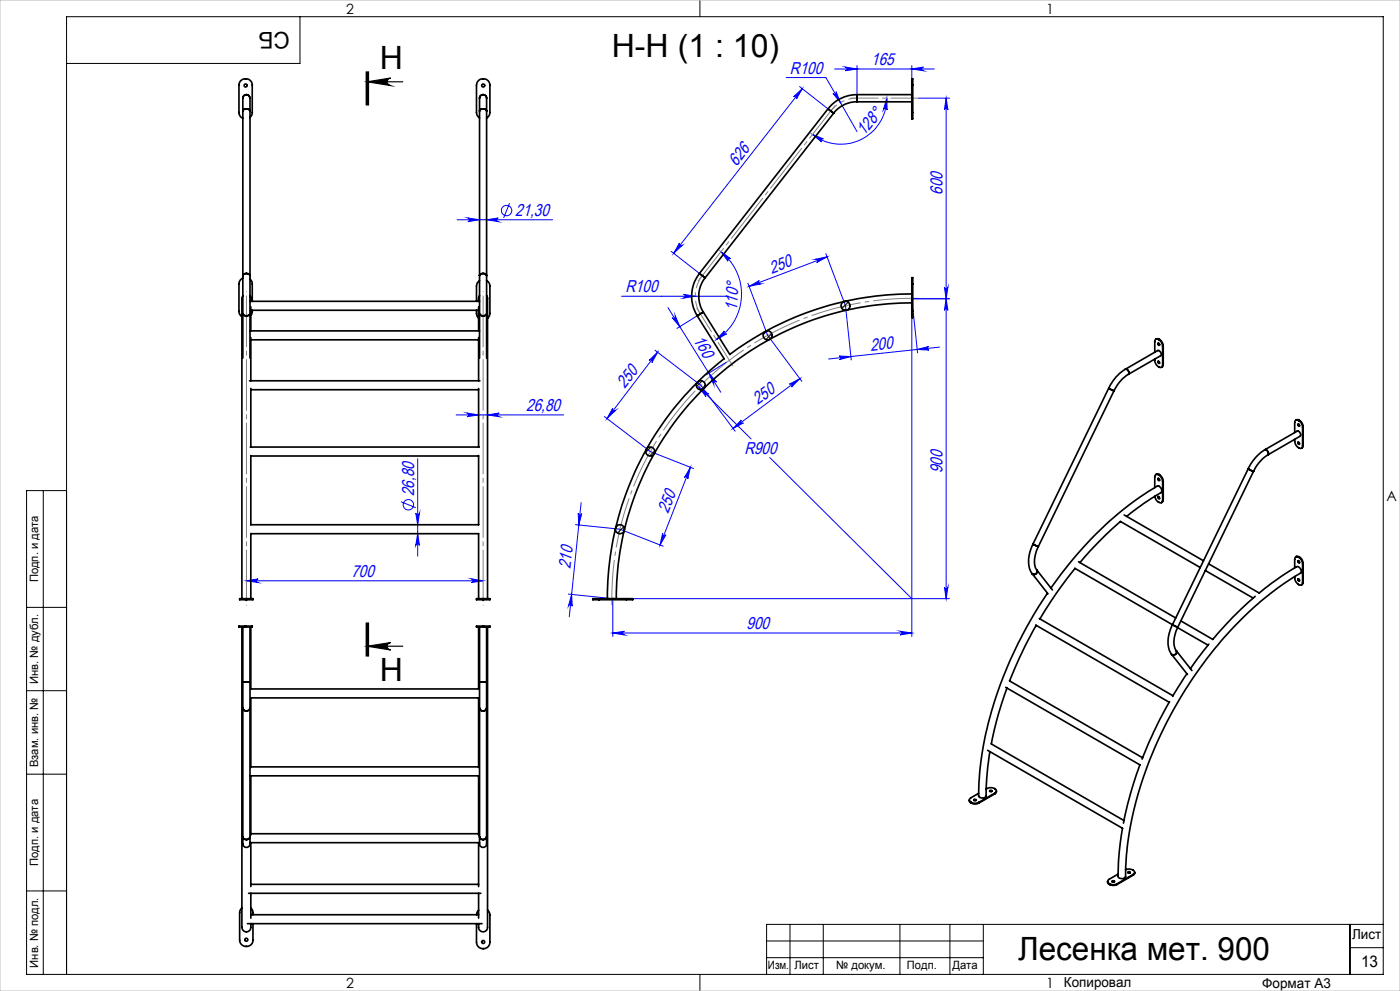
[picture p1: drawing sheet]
<svg xmlns="http://www.w3.org/2000/svg" width="420mm" height="297mm" viewBox="0 0 420 297" stroke-linecap="round" stroke-linejoin="round" font-family="sans-serif">
<g fill="none" stroke="#00f" stroke-width=".3">
<path d="M257.1 19.6v8.8M273.5 19.6v8.8M235.8 23.2h12l9.3 16.2M238.1 29l2.6-2.4-1.8 3.1a.54 .54 0 0 0-.1-.8 .54 .54 0 0 0-.7 .1zM239.9 26l8.5 6.6M240.7 26.6l-38.6 49.3M249.9 28a.53 .53 0 0 0 .7 .2 .53 .53 0 0 0 .2-.7l1.3 3.3zM250.4 20.7h29.9M253.6 20.1l3.5 .6-3.5 .5a.55 .55 0 0 0 .5-.5 .55 .55 0 0 0-.5-.6zM266 29.4l.1 3.6a.55 .55 0 0 0-.4-.6 .55 .55 0 0 0-.7 .4zM266 29.4a13.8 13.8 0 0 1-7.7 12.4 13.8 13.8 0 0 1-14.6-1.5M273.5 20.7l3.5-.6a.55 .55 0 0 0-.5 .6 .55 .55 0 0 0 .5 .5z"/>
<path d="M275.6 29.4h9.2M283.8 29.4l.6 3.5a.53 .53 0 0 0-.6-.5 .53 .53 0 0 0-.5 .5zM283.8 29.4v150M243.7 40.3l3.3 1.3a.53 .53 0 0 0-.7 .2 .53 .53 0 0 0 .2 .7zM137.1 65.9h28.7M140.4 65.3l3.5 .6-3.5 .5a.55 .55 0 0 0 .5-.5 .55 .55 0 0 0-.5-.6zM146 65.9l3.5-.6a.55 .55 0 0 0-.5 .6 .55 .55 0 0 0 .5 .5zM152.9 60.9l-1.8 4.4M201.3 75.3l8.5 6.6M203.8 72.8a.54 .54 0 0 0 .2 .8 .54 .54 0 0 0 .7-.1l-2.6 2.4zM216.3 75.5l2.8 2a.54 .54 0 0 0-.7 .1 .54 .54 0 0 0 0 .7zM216.3 75.5a16.1 16.1 0 0 1-1.4 26.3"/>
<path d="M244.7 77.7l3.4-.7-3.1 1.7a.52 .52 0 0 0 .3-.7 .52 .52 0 0 0-.6-.3zM247.8 76l5.8 15.6 1.8 16.3M248.1 77l-23.4 8.8M186.5 88.8h32M200.4 92.2l15.8 25.3M201.6 95.2a.54 .54 0 0 0 .8 .2 .54 .54 0 0 0 .2-.8l1.3 3.3zM205.1 88.2l3.5 .6-3.5 .5a.55 .55 0 0 0 .5-.5 .55 .55 0 0 0-.5-.6zM209.2 94.6l-6.1 3.8M217.3 99.2a.54 .54 0 0 0 0 .7 .54 .54 0 0 0 .7 .1l-3.1 1.8zM224.4 84.9l5.9 15.6 10.3 13.8M224.7 85.8l3.1-1.7a.53 .53 0 0 0-.3 .7 .53 .53 0 0 0 .7 .3zM273.5 95.2v95.5"/>
<path d="M283.3 86a.53 .53 0 0 0 .5 .5 .53 .53 0 0 0 .6-.5l-.6 3.5zM283.8 89.5l.6 3.5a.53 .53 0 0 0-.6-.5 .53 .53 0 0 0-.5 .5zM284.8 89.5h-11.3l1.8 16.3M194.7 108l2.6-2.5-1.7 3.2a.54 .54 0 0 0-.1-.7 .54 .54 0 0 0-.8 0zM196.5 104.9l13.8 10.6 10.2 13.7M197.3 105.5l-15.2 19.9M209.7 116l2.8 2.1a.54 .54 0 0 0-.7 0 .54 .54 0 0 0 0 .7zM209.7 116l15.6 15.5M212.7 111.8l2.3 2.7a.54 .54 0 0 0-.7-.1 .54 .54 0 0 0-.2 .7zM217.9 108.6l-6.1 3.8M236.8 115.1l3.2-1.6-2.5 2.5a.53 .53 0 0 0 0-.7 .53 .53 0 0 0-.7-.2zM240 113.5l-20.1 14.9"/>
<path d="M251.7 106.7l3.6 .2-3.5 .9a.53 .53 0 0 0 .5-.6 .53 .53 0 0 0-.6-.5zM275.2 104.7l3.4-.8a.53 .53 0 0 0-.5 .5 .53 .53 0 0 0 .6 .5zM281.8 104l-33.2 3.6M125.3 137.5v29.2M136.8 124.4h32.3M140.1 123.8l3.5 .6-3.5 .5a.55 .55 0 0 0 .5-.6 .55 .55 0 0 0-.5-.5zM146.3 124.4l3.5-.6a.55 .55 0 0 0-.5 .5 .55 .55 0 0 0 .5 .6zM181.3 124.8l13.8 10.5 12.9 5.1M183.8 122.3a.54 .54 0 0 0 .1 .8 .54 .54 0 0 0 .8-.1l-2.6 2.4zM222.4 125.9a.53 .53 0 0 0-.1 .7 .53 .53 0 0 0 .7 .1l-3.1 1.7zM230.9 137.1l42.6 42.3M120.3 150.4l4.4 1.7"/>
<path d="M124.7 153.8a.55 .55 0 0 0 .6 .5 .55 .55 0 0 0 .5-.5l-.5 3.5zM125.3 159.9l.5 3.5a.55 .55 0 0 0-.5-.5 .55 .55 0 0 0-.6 .5zM172.6 157.2l13.4 1.4 12.9 5.1M173.5 153.8a.53 .53 0 0 0 .4 .6 .53 .53 0 0 0 .6-.5l-.9 3.4zM174.3 150.6l-3.5 34.3M198.8 159.9a.53 .53 0 0 0 .3 .6 .53 .53 0 0 0 .7-.2l-1.8 3zM207.1 140l-.8 3.5a.53 .53 0 0 0-.3-.7 .53 .53 0 0 0-.6 .3zM207.1 140l-9.1 23.3M73.9 174.1h71M73.9 174.1l3.5-.6a.55 .55 0 0 0-.5 .5 .55 .55 0 0 0 .5 .6zM141.4 173.5l3.5 .6-3.5 .5a.55 .55 0 0 0 .5-.6 .55 .55 0 0 0-.5-.5zM170.5 178l13.3 1.4"/>
<path d="M171.5 178.1l.2 3.6a.55 .55 0 0 0-.5-.6 .55 .55 0 0 0-.6 .5zM183.8 179.5v11.2M189.8 179.4h95M283.3 175.9a.53 .53 0 0 0 .5 .5 .53 .53 0 0 0 .6-.5l-.6 3.5zM183.8 189.7h89.7M183.8 189.7l3.5-.5a.55 .55 0 0 0-.5 .5 .55 .55 0 0 0 .5 .6zM270.1 189.2l3.4 .5-3.4 .6a.55 .55 0 0 0 .5-.6 .55 .55 0 0 0-.5-.5z"/>
<circle cx="152" cy="63.1" r="1.55"/>
<circle cx="122.5" cy="151.3" r="1.55"/>
</g>
<path d="M109.9 21.5v10M110.2 24.5h10.6M110.2 24.5l7-1.1a1.13 1.13 0 0 0-1.1 1.1 1.13 1.13 0 0 0 1.1 1.1zM110.2 21.5v10M110.6 21.5v10M109.9 186.7v10M110.2 193.7h10.6M110.2 193.7l7-1.1a1.11 1.11 0 0 0-1.1 1.1 1.11 1.11 0 0 0 1.1 1.1zM110.2 186.7v10M110.6 186.7v10z" fill="none" stroke="#000" stroke-width=".35"/>
<path d="M275.6 89.4a90 90 0 0 0-92 92" fill="none" stroke="#808080" stroke-width=".3" stroke-dasharray="15.2 1.3 1.3 1.3" stroke-dashoffset="1.6" stroke-linecap="butt"/>
<path d="M257.1 29.4a10 10 0 0 0-7.8 3.9" fill="none" stroke="#808080" stroke-width=".3" stroke-dasharray="15.2 1.3 1.3 1.3" stroke-dashoffset="12.6" stroke-linecap="butt"/>
<path d="M210.7 82.6a10 10 0 0 0-.6 11.5" fill="none" stroke="#808080" stroke-width=".3" stroke-dasharray="15.2 1.3 1.3 1.3" stroke-dashoffset="11" stroke-linecap="butt"/>
<g fill="none" stroke="#c0c0c0" stroke-width=".3">
<path d="M0 0h420v297h-420zM253.2 91.6h1M253.3 91.3l.7 .7M253.6 91.2v.9M254 91.3l-.7 .7M273.1 89.5h.9M273.2 89.2l.7 .7M273.5 89v1M273.9 89.2l-.7 .7M209.7 115.5h1M209.9 115.1l.7 .7M210.3 115v1"/>
<path d="M210.6 115.1l-.7 .7M229.8 100.5h1M229.9 100.2l.7 .7M230.3 100v1M230.6 100.2l-.7 .7M194.6 135.3h1M194.7 135l.7 .7M195.1 134.8v1M195.4 135l-.7 .7M185.5 158.6h1M185.6 158.3l.7 .7M186 158.1v1"/>
<path d="M186.3 158.3l-.7 .7M183.3 179.4h1M183.5 179.1l.7 .7M183.8 178.9v1M184.2 179.1l-.7 .7"/>
</g>
<path d="M250.5 31.7l-41 52.5" fill="none" stroke="#808080" stroke-width=".3" stroke-dasharray="15.2 1.3 1.3 1.3" stroke-dashoffset="2.9"/>
<path d="M275.6 29.4h-20.5M209 92.4l10.9 17.3" fill="none" stroke="#808080" stroke-width=".3" stroke-dasharray="15.2 1.3 1.3 1.3" stroke-dashoffset="6.9"/>
<path d="M73.9 181.4v-94M144.9 181.4v-94" fill="none" stroke="#808080" stroke-width=".3" stroke-dasharray="15.2 1.3 1.3 1.3" stroke-dashoffset="-1.3"/>
<g fill="none" stroke="#000" stroke-width=".3">
<path d="M90 5v14h-70M210 0v5M13 147v145M20 147h-12v145h407v-287h-395v287M8 182h12M8 207h12M8 232h12M8 267h12M237 277v15M247 277v15M270 277v15M285 277v15"/>
<path d="M295 277v15M405 277v15M415 277h-185v15M210 292v5M230 282h65M230 287h65M405 284h10"/>
</g>
<path d="M110.2 24.5l7-1.1a1.13 1.13 0 0 0-1.1 1.1 1.13 1.13 0 0 0 1.1 1.1zM110.2 193.7l7-1.1a1.11 1.11 0 0 0-1.1 1.1 1.11 1.11 0 0 0 1.1 1.1z" fill="#000"/>
<g fill="#00f">
<path d="M183.8 189.7l3.5-.5a.55 .55 0 0 0-.5 .5 .55 .55 0 0 0 .5 .6zM270.1 189.2l3.4 .5-3.4 .6a.55 .55 0 0 0 .5-.6 .55 .55 0 0 0-.5-.5z"/>
<path d="M251.7 106.7l3.6 .2-3.5 .9a.53 .53 0 0 0 .5-.6 .53 .53 0 0 0-.6-.5zM275.2 104.7l3.4-.8a.53 .53 0 0 0-.5 .5 .53 .53 0 0 0 .6 .5z"/>
<path d="M224.7 85.8l3.1-1.7a.53 .53 0 0 0-.3 .7 .53 .53 0 0 0 .7 .3zM244.7 77.7l3.4-.7-3.1 1.7a.52 .52 0 0 0 .3-.7 .52 .52 0 0 0-.6-.3z"/>
<path d="M222.4 125.9a.53 .53 0 0 0-.1 .7 .53 .53 0 0 0 .7 .1l-3.1 1.7zM236.8 115.1l3.2-1.6-2.5 2.5a.53 .53 0 0 0 0-.7 .53 .53 0 0 0-.7-.2z"/>
<path d="M183.8 122.3a.54 .54 0 0 0 .1 .8 .54 .54 0 0 0 .8-.1l-2.6 2.4zM194.7 108l2.6-2.5-1.7 3.2a.54 .54 0 0 0-.1-.7 .54 .54 0 0 0-.8 0z"/>
<path d="M198.8 159.9a.53 .53 0 0 0 .3 .6 .53 .53 0 0 0 .7-.2l-1.8 3zM207.1 140l-.8 3.5a.53 .53 0 0 0-.3-.7 .53 .53 0 0 0-.6 .3z"/>
<path d="M171.5 178.1l.2 3.6a.55 .55 0 0 0-.5-.6 .55 .55 0 0 0-.6 .5zM173.5 153.8a.53 .53 0 0 0 .4 .6 .53 .53 0 0 0 .6-.5l-.9 3.4z"/>
<path d="M283.3 86a.53 .53 0 0 0 .5 .5 .53 .53 0 0 0 .6-.5l-.6 3.5zM283.8 29.4l.6 3.5a.53 .53 0 0 0-.6-.5 .53 .53 0 0 0-.5 .5z"/>
<path d="M283.8 89.5l.6 3.5a.53 .53 0 0 0-.6-.5 .53 .53 0 0 0-.5 .5zM283.3 175.9a.53 .53 0 0 0 .5 .5 .53 .53 0 0 0 .6-.5l-.6 3.5z"/>
<path d="M273.5 20.7l3.5-.6a.55 .55 0 0 0-.5 .6 .55 .55 0 0 0 .5 .5zM253.6 20.1l3.5 .6-3.5 .5a.55 .55 0 0 0 .5-.5 .55 .55 0 0 0-.5-.6z"/>
<path d="M209.7 116l2.1 2.8a.54 .54 0 0 1 0-.7 .54 .54 0 0 1 .7 0zM249.9 28l2.2 2.8-1.3-3.3a.53 .53 0 0 1-.2 .7 .53 .53 0 0 1-.7-.2zM205.1 88.2a.55 .55 0 0 1 .5 .6 .55 .55 0 0 1-.5 .5l3.5-.5z"/>
<path d="M140.4 65.3l3.5 .6-3.5 .5a.55 .55 0 0 0 .5-.5 .55 .55 0 0 0-.5-.6zM146 65.9l3.5-.6a.55 .55 0 0 0-.5 .6 .55 .55 0 0 0 .5 .5z"/>
<path d="M73.9 174.1l3.5-.6a.55 .55 0 0 0-.5 .5 .55 .55 0 0 0 .5 .6zM141.4 173.5l3.5 .6-3.5 .5a.55 .55 0 0 0 .5-.6 .55 .55 0 0 0-.5-.5z"/>
<path d="M146.3 124.4l3.5-.6a.55 .55 0 0 0-.5 .5 .55 .55 0 0 0 .5 .6zM140.1 123.8l3.5 .6-3.5 .5a.55 .55 0 0 0 .5-.6 .55 .55 0 0 0-.5-.5z"/>
<path d="M243.7 40.3l3.3 1.3a.53 .53 0 0 0-.7 .2 .53 .53 0 0 0 .2 .7zM266 29.4l.1 3.6a.55 .55 0 0 0-.4-.6 .55 .55 0 0 0-.7 .4z"/>
<path d="M238.1 29l2.6-2.4-1.8 3.1a.54 .54 0 0 0-.1-.8 .54 .54 0 0 0-.7 .1zM203.8 72.8a.54 .54 0 0 0 .2 .8 .54 .54 0 0 0 .7-.1l-2.6 2.4z"/>
<path d="M217.3 99.2a.54 .54 0 0 0 0 .7 .54 .54 0 0 0 .7 .1l-3.1 1.8zM216.3 75.5l2.8 2a.54 .54 0 0 0-.7 .1 .54 .54 0 0 0 0 .7z"/>
<path d="M125.3 159.9l.5 3.5a.55 .55 0 0 0-.5-.5 .55 .55 0 0 0-.6 .5zM124.7 153.8a.55 .55 0 0 0 .6 .5 .55 .55 0 0 0 .5-.5l-.5 3.5z"/>
<path d="M201.6 95.2a.54 .54 0 0 0 .8 .2 .54 .54 0 0 0 .2-.8l1.3 3.3zM212.7 111.8l2.3 2.7a.54 .54 0 0 0-.7-.1 .54 .54 0 0 0-.2 .7z"/>
</g>
<g fill="none" stroke="#000" stroke-width=".5">
<path d="M72.8 29.4v3.9M72.8 29.4a1.08 1.08 0 0 1 1.1-1 1.08 1.08 0 0 1 1.1 1M72.8 33.3a1.23 1.23 0 0 1 2.2 0M72.8 33.3v49.3M75 29.4v3.9M75 35.2l.7-1.2v-8.5a2 2 0 0 0-2-1.9 2 2 0 0 0-2 1.9v8.2a2.02 2.02 0 0 0 1.1 1.8M75 33.3v49.3M143.9 29.4v3.9M143.9 29.4a1.06 1.06 0 0 1 1-1 1.06 1.06 0 0 1 1.1 1M143.9 33.3a1.2 1.2 0 0 1 2.1 0M143.9 35.3a2 2 0 0 1-1-1.6v-8.2a2.02 2.02 0 0 1 2.1-1.9 2.02 2.02 0 0 1 2 1.9v8.2a1.97 1.97 0 0 1-1 1.7M143.9 33.3v49.3"/>
<path d="M146 29.4v3.9M146 33.3v49.3M248.4 32.6l1.7 1.3M248.4 32.6l-38.6 49.3M250.1 33.9l-38.6 49.4M257.1 30.5a8.7 8.7 0 0 0-7 3.4M257.1 28.4a11.1 11.1 0 0 0-8.7 4.2M257.1 28.4v2.1M257.1 30.5h16.4M257.1 28.4h16.4M273.5 33.7v1a.55 .55 0 0 0 .3 .9v-1.9M273.5 25.5v-1.9h.3v1.9"/>
<path d="M273.5 33.7h.3M273.5 25.5v8.2M273.5 25.5h.3M273.8 25.5v8.2M72.8 88.6l-.2 .8v90M72.8 82.6v11.5M72.8 82.6a1.2 1.2 0 0 1 1.1-.7 1.2 1.2 0 0 1 1.1 .7M72.8 94.1a1.31 1.31 0 0 0 2.2 0M72.8 83.4a1.84 1.84 0 0 0-1.1 1.7v8.2l.2 .8 .7 .8M72.8 94.1v13.2M75 88.6l.2 1.7M75 82.6v11.5"/>
<path d="M75 83.6l.7 1.2v5.5M75 99.2h68.9M75 90.3h68.9M75 94.1v13.2M75.2 92v7.2M75.2 93h68.4M75.7 93l-.2 1.1-.3 .4M142.9 93l.1 1.2 .6 1.2M143.6 92v7.2M143.9 88.6l-.3 .5v1.2M143.9 82.6v11.5M143.9 82.6a1.17 1.17 0 0 1 1-.7 1.17 1.17 0 0 1 1.1 .7"/>
<path d="M143.9 94.1a1.27 1.27 0 0 0 2.1 0M143.9 84.1a1.86 1.86 0 0 0-1 1.6v4.6M143.9 94.1v13.2M146 88.6l.3 .7v90.1M146 82.6v11.5M146 84.1a1.97 1.97 0 0 1 1 1.6v8.2l-.2 .8-.5 .7M146 94.1v13.2M209.2 94.6l8 12.9a91.3 91.3 0 0 0-35 71.9M209.8 81.9a11.2 11.2 0 0 0-.6 12.7M209.8 81.9l1.7 1.4M211 93.5l-1.8 1.1M211.5 83.3a8.9 8.9 0 0 0-.5 10.2"/>
<path d="M273.5 90.8a88.6 88.6 0 0 0-88.6 88.6M273.5 88.1a91.5 91.5 0 0 0-54.6 18.1l-7.9-12.7M273.5 93.3v1a.55 .55 0 0 0 .3 .9v-1.9M273.5 85.1v-1.9h.3v1.9M273.5 85.1v8.2M273.5 93.3h.3M273.5 85.1h.3M273.8 85.1v8.2M74.9 114.1h69.1M75.2 116.4v17.6M75.2 101.2v12.9M75.2 116.8h68.4"/>
<path d="M75.2 101.8h68.4M143.6 101.2v12.9M143.6 116.4v17.6M332.6 116.3l1.6 .8M332.6 116.3l-22.7 46.7M334.2 117.1l-22.7 46.7M337.6 110.7a12.8 12.8 0 0 0-5 5.6M337.6 110.7a1.02 1.02 0 0 1 .9 1.5M337.6 110.7l9.7-5.6a1.05 1.05 0 0 1 .9 1.5l-9.7 5.6M338.5 112.2a11.6 11.6 0 0 0-4.3 4.9M346.4 107.6a2 2 0 0 0 2.1 2.4l.3-.6M346.7 101.7l.5-.2 .5 .2"/>
<path d="M347.4 108.3h.2a.34 .34 0 0 1 .3 .4 .34 .34 0 0 1-.4 .2 .34 .34 0 0 1-.2-.5zM347.4 102.9a.31 .31 0 0 1 .5 .1 .31 .31 0 0 1-.4 .4zM347.5 102.8l.4 .6M347.5 108.3l.4 .5M347.5 108.3h.1M347.6 101.8a.69 .69 0 0 0-.8-.1 .69 .69 0 0 0-.4 .7v3.1M347.6 101.8h.1M347.7 101.8l.7 .7 .4 1.3M347.7 101.7l-.1 .1M347.7 101.7h.1M347.8 101.7l.9 1 .3 1M347.8 101.7l-.1 .1"/>
<path d="M348.8 103.8v5.6M349 109.3l-.2 .6-.4 .2M349 103.7l-.2 .1M349 109.3l-.2 .1M349 103.7v5.6M75.1 134h68.7M75.2 136.5v20.8h68.4M75.2 136.7h68.4M143.6 136.5v20.8M379.4 134.8a13.2 13.2 0 0 0-4.9 5.7M379.4 134.8a1.02 1.02 0 0 1 .9 1.5M379.4 134.8l9.7-5.6a1.05 1.05 0 0 1 .9 1.5l-9.7 5.6"/>
<path d="M380.3 136.3a11.9 11.9 0 0 0-4.2 4.9M388.4 131.7a2.28 2.28 0 0 0 1.9 2.7l.3-.2 .2-.6M389.4 132.5l.4 .2v.5l-.4-.3zM389.4 127.1l.4 .2v.4l-.4-.3zM389.5 126a.69 .69 0 0 0-.8-.1 .69 .69 0 0 0-.3 .7v3M389.5 127.1l.4 .5M389.5 132.5l.4 .6M389.5 126l.1 .1M389.6 126.1l.9 .9 .3 1M389.7 125.9l-.6-.1-.3 .1M389.7 125.9l-.2 .1M389.7 125.9l.1 .1"/>
<path d="M389.8 126l.9 .9 .2 1M389.8 126l-.2 .1M390.8 128v5.6M390.9 133.5l-.1 .5-.3 .3M390.9 127.9v5.6M390.9 127.9l-.1 .1M390.9 133.5l-.1 .1M75.2 159.9v19.5M75.2 159.9h68.4M143.6 159.9v19.5M337.3 154.3l23.7 13.8M338 154.8l5.2-4 4.9-3a1.19 1.19 0 0 0 .3-1.4 1.19 1.19 0 0 0-1.2-.7 104 104 0 0 0-31.9 30.5"/>
<path d="M346.4 148.7a1.71 1.71 0 0 0 2.2 1.8l.2-.6M347.4 143.4a.31 .31 0 0 1 .5 .2 .31 .31 0 0 1-.4 .3zM347.4 148.8l.2 .1a.32 .32 0 0 1 .3 .4 .32 .32 0 0 1-.4 .2 .32 .32 0 0 1-.2-.5zM347.5 143.4l.4 .5M347.5 148.8l.4 .6M347.6 142.3a.69 .69 0 0 0-.8-.1 .69 .69 0 0 0-.4 .7v3.2M347.6 142.3l.1 .1M347.7 142.4l.7 .7 .4 1.2M347.7 142.2l-.6-.1-.4 .1M347.7 142.2l-.1 .1M347.7 142.2l.1 .1M347.8 142.3l.8 .7 .4 1.2"/>
<path d="M347.8 142.3l-.1 .1M348.8 144.3v5.6M349 149.8l-.1 .5-.5 .3M349 144.2v5.6M349 144.2l-.2 .1M349 149.8l-.2 .1M374.5 140.5l1.6 .7M374.5 140.5l-22.7 46.7M376.1 141.2l-22.8 46.8M73.8 179.4h-1a.54 .54 0 0 0-.9 .3h1.9M73.8 179.4v.3M73.8 179.7h.2"/>
<path d="M73.8 179.4h.2M74 179.4h1.9v.3h-1.9M74 179.4v.3M144.9 179.4h-1.1a.54 .54 0 0 0-.9 .3h2M144.9 179.7h.2M144.9 179.4h.2M144.9 179.4v.3M145.1 179.4h1a.54 .54 0 0 1 .9 .3h-1.9M145.1 179.4v.3M179.7 179.4h-1.9v.3h1.9M179.7 179.7h8.2M179.7 179.4h8.2"/>
<path d="M179.7 179.4v.3M187.9 179.4h1a.54 .54 0 0 1 .9 .3h-1.9M187.9 179.4v.3M309.7 171.9l4.7 6.1M309.9 163a8.8 8.8 0 0 0-.2 8.9M309.9 163l1.6 .8M311 170.8a.9 .9 0 0 1-.2 1.1 .9 .9 0 0 1-1.1 0M311 170.8l4.7 6M311.5 163.8a7.2 7.2 0 0 0-.5 7M314.2 177.8a118.6 118.6 0 0 0-20.3 54.3l-.3 6.4a1.32 1.32 0 0 0 2.2 0l.2-5.2 1-8M322.4 170.3l29.3 16.9M322.5 170.4l-5.6 7.4-4.9 7.7"/>
<path d="M323.6 168.4l29.1 16.8M324 168.6l5.8-6.4 6.4-5.9 23.8 13.8M361.6 171l14.4 8.2M362.6 169l15.2 8.7 6.7-5a16.9 16.9 0 0 1 4.8-2.9 1.24 1.24 0 0 1 1 .9 1.24 1.24 0 0 1-.4 1.2 103.2 103.2 0 0 0-33.5 33.5 114.1 114.1 0 0 0-18.5 52.1l-.2 5.2a1.32 1.32 0 0 1-2.3 0l.4-7.7 1-6.8-40.5-23.3M376.6 178.7l-6.8 6.3-6 6.7M388.4 172.8a2.05 2.05 0 0 0 2.1 2.5l.3-.7M389.4 173.5l.4 .2v.5l-.4-.4zM389.4 168.1a.31 .31 0 0 1 .5 .1 .31 .31 0 0 1-.4 .4zM389.5 167a.69 .69 0 0 0-.8-.1 .69 .69 0 0 0-.3 .7v2.6M389.5 168l.4 .6M389.5 173.5l.4 .6M389.5 167h.1"/>
<path d="M389.6 167l.8 .8 .4 1.2M389.7 166.9l-.6-.2-.3 .2M389.7 166.9l-.2 .1M389.7 166.9h.1M389.8 166.9l.8 .8 .3 1.2M389.8 166.9l-.2 .1M390.8 169v5.6M390.9 174.5l-.4 .8M390.9 168.9l-.1 .1M390.9 174.5l-.1 .1M390.9 168.9v5.6M72.6 187.9v87.5a5 5 0 0 0 .5 3.6 1.5 1.5 0 0 0 1.8-.2 1.5 1.5 0 0 0 .3-1.7v-.3"/>
<path d="M72.8 187.9v16.5M73.6 187.6h-1a.55 .55 0 0 0-.9 .3h1.9M73.6 187.6v.3M73.6 187.9h.2M73.6 187.6h.2M73.8 187.6h1.9v.3h-1.9M73.8 187.6v.3M75 187.9v16.5M75.2 187.9v18.6h68.4v-18.6M143.9 187.9v16.5M144.9 187.6h-1.1a.55 .55 0 0 0-.9 .3h2M144.9 187.6v.3"/>
<path d="M144.9 187.9h.2M144.9 187.6h.2M145.1 187.6h1a.55 .55 0 0 1 .9 .3h-1.9M145.1 187.6v.3M146 187.9v16.5M146.3 187.9v87.5a6.2 6.2 0 0 1-.4 3.4 1.49 1.49 0 0 1-1.9 .1 1.49 1.49 0 0 1-.4-1.8v-.3M310.7 187.3l40.1 23.2M310.9 187.4l-5 9.7-3 7M311.8 185.4l40.1 23.1M351.5 196.1l4.7 6M351.8 187.2a8.9 8.9 0 0 0-.3 8.9M351.8 187.2l1.5 .8"/>
<path d="M352.9 195a.92 .92 0 0 1-.3 1.1 .92 .92 0 0 1-1.1 0M352.9 195l4.7 6M353.3 188.1l9.1 5.3M353.3 188a7.2 7.2 0 0 0-.4 7M354.3 186.1l9.5 5.5M362.7 193l-5.6 7.4M72.8 204.4v7.8M72.8 204.4h2.2M72.8 212.2a1.11 1.11 0 0 0 1.1 .9 1.11 1.11 0 0 0 1.1-.9M72.8 212.2v38.6M75 204.4v7.8M75 212.2v38.6"/>
<path d="M143.6 209.2v20.8M143.6 209.2h-68.4v20.8M143.9 204.4v7.8M143.9 204.4h2.1M143.9 212.2a1.08 1.08 0 0 0 1 .9 1.08 1.08 0 0 0 1.1-.9M143.9 212.2v38.6M146 204.4v7.8M146 212.2v38.6M301.7 206l40.3 23.2M302.1 206.2l-2.5 7.4-2.2 9.4 39.8 22.9M302.8 204l40 23.1M350.9 210.3l-4.8 9-3.5 8.2"/>
<path d="M356.1 201.9l-4.3 6.8M75.1 232.5h68.7M75.2 232.5v17.8M75.2 229.8h68.4M143.6 232.5v17.8M290.8 239.8v.4l.5 .4M292.1 239.7l.5-.1 .3 .2-.4 .2zM292.2 239.9h.6M293.6 237.8l-2.3 1.3a.69 .69 0 0 0-.5 .7 .69 .69 0 0 0 .5 .6M295.8 236.5a2 2 0 0 1 3.1 .6l-.5 .6M296.9 237l.1-.1a.34 .34 0 0 1 .5-.1 .34 .34 0 0 1-.1 .6 .34 .34 0 0 1-.5-.2zM296.9 237.1h.7"/>
<path d="M298.4 237.7l-4.8 2.8M298.4 237.7v.2M298.4 237.9l-4.8 2.8M298.9 237.1l-.1 .5-.4 .3M342 229.2l-2.7 8.1-2.3 9.4M72.8 250.8a3.3 3.3 0 0 0 .6 3.1 1.32 1.32 0 0 0 1.4-.5 1.32 1.32 0 0 0 .2-1.4v-1.2M72.8 250.8a1.11 1.11 0 0 0 1.1 .8 1.11 1.11 0 0 0 1.1-.8M75 252.6h68.9M75.2 252.6v13.1M75.2 249.9h68.4M143.6 252.6v13.1M143.9 250.8a3.9 3.9 0 0 0 .4 2.9 1.18 1.18 0 0 0 1.4-.1 1.18 1.18 0 0 0 .3-1.3v-1.5"/>
<path d="M143.9 250.8a1.08 1.08 0 0 0 1 .8 1.08 1.08 0 0 0 1.1-.8M291.3 240.4l.1 .1M291.3 240.4v.2M291.3 240.6l.1 .1M291.4 240.5l.8 .2 1.4-.2M291.4 240.7l.8 .2 1.4-.2M291.4 240.5v.2M293.6 240.5v.2M72.6 272.1l-.5 .7-.2 .7v8.3a2 2 0 0 0 2 1.8 2 2 0 0 0 2-1.8v-5M74.2 276.8h70.4M74.6 267.7h69.7M75.2 267.7v7.5"/>
<path d="M75.2 272.1l.5 .7 .2 1.3M75.2 265h68.4M75.2 274.1h68.4M143.6 267.7v7.5M143.6 272.8l-.7 1.3M146.3 272.7l.5 .7 .2 .8v8.2a2.01 2.01 0 0 1-2 1.9 2.01 2.01 0 0 1-2.1-1.9v-5.6M332.3 264.2v.4l.4 .4M332.7 264.8l.2 .1M332.7 264.8v.2M332.7 265l.2 .1M332.9 264.9l.8 .2 1.4-.2M332.9 265.1l1 .3 1.2-.3"/>
<path d="M332.9 264.9v.2M333.7 264.1v-.1a.33 .33 0 0 1 .5-.1 .33 .33 0 0 1 .1 .5 .33 .33 0 0 1-.5-.1zM333.7 264.3h.6M335.1 264.9v.2M335.4 262l-2.7 1.5a.69 .69 0 0 0-.4 .7 .69 .69 0 0 0 .4 .6M337.7 260.7a1.9 1.9 0 0 1 2.7 .8l-.5 .6M338.4 261.3l.4-.1a.3 .3 0 0 1 .1 .4 .3 .3 0 0 1-.4 .1 .3 .3 0 0 1-.1-.4zM338.4 261.5h.6M339.9 262.1l-4.8 2.8M339.9 262.1v.2M339.9 262.3l-4.8 2.8M340.4 261.4l-.1 .6-.4 .3"/>
<circle cx="73.7" cy="25.6" r=".46"/>
<circle cx="145" cy="25.6" r=".45"/>
<circle cx="253.6" cy="91.6" r="1.34"/>
<circle cx="210.2" cy="115.5" r="1.35"/>
<circle cx="230.3" cy="100.5" r="1.35"/>
<circle cx="195.1" cy="135.3" r="1.34"/>
<circle cx="186" cy="158.6" r="1.34"/>
<circle cx="73.9" cy="281.6" r=".45"/>
<circle cx="144.9" cy="282.3" r=".45"/>
</g>
<path d="M230.1 99.2l-1.1 1.1M254.5 90.6l-1.9 1.8M210.6 114.2l-1.6 1.6M211.6 115.5l-1.3 1.3M231.5 100l-1.7 1.7M195.3 134l-1.6 1.5M196.4 135.1l-1.5 1.6M185.3 157.4l-.5 .5M187.1 157.9l-1.9 1.8" fill="none" stroke="#000" stroke-width=".3"/>
<g font-size="9.6">
<text x="183.5" y="17.1">H-H (1 : 10)</text>
<text x="114" y="20.7">H</text>
<text x="114" y="204">H</text>
<text x="305.4" y="287.8">Лесенка мет. 900</text>
</g>
<text font-size="6.9" x="86.9" y="9.4" transform="rotate(-180 86.9 9.4)">СБ</text>
<g font-size="5.1" fill="#00f">
<text x="237" y="22.1">R100</text>
<text x="261.4" y="19.5">165</text>
<text x="259.2" y="40.9" transform="rotate(-50 259.2 40.9)">128°</text>
<text x="220.9" y="50" transform="rotate(-52 220.9 50)">626</text>
<text x="282.7" y="58.4" transform="rotate(-90 282.7 58.4)">600</text>
<text x="154.6" y="64.7">21,30</text>
<text x="231.6" y="82" transform="rotate(-21 231.6 82)">250</text>
<text x="187.6" y="87.7">R100</text>
<text x="221.1" y="93.2" transform="rotate(-87 221.1 93.2)">110°</text>
<text x="207.8" y="101.9" transform="rotate(58 207.8 101.9)">160</text>
<text x="261.3" y="105.1" transform="rotate(-6 261.3 105.1)">200</text>
<text x="187.5" y="116.6" transform="rotate(-53 187.5 116.6)">250</text>
<text x="157.9" y="123.2">26,80</text>
<text x="227.4" y="121.5" transform="rotate(-37 227.4 121.5)">250</text>
<text x="223.3" y="136">R900</text>
<text x="282.7" y="141.9" transform="rotate(-90 282.7 141.9)">900</text>
<text x="124.2" y="148.7" transform="rotate(-90 124.2 148.7)">26,80</text>
<text x="200.4" y="154.2" transform="rotate(-69 200.4 154.2)">250</text>
<text x="105.4" y="172.9">700</text>
<text x="171.2" y="170.6" transform="rotate(-84 171.2 170.6)">210</text>
<text x="224" y="188.6">900</text>
</g>
<text font-size="4.8" x="408.3" y="289.7">13</text>
<g font-size="4.2">
<text x="103.8" y="4.2">2</text>
<text x="313.8" y="4.2">1</text>
<text x="415.9" y="150.2">A</text>
<text x="103.8" y="296.2">2</text>
<text x="313.8" y="296.2">1</text>
</g>
<g font-size="4.1">
<text x="405.6" y="281.5">Лист</text>
<text x="319.2" y="295.9">Копировал</text>
<text x="378.7" y="296">Формат А3</text>
</g>
<g font-size="3.4">
<text x="11.4" y="174.5" transform="rotate(-90 11.4 174.5)">Подп. и дата</text>
<text x="11.4" y="205" transform="rotate(-90 11.4 205)">Инв. № дубл.</text>
<text x="11.4" y="229.9" transform="rotate(-90 11.4 229.9)">Взам. инв. №</text>
<text x="11.4" y="259.5" transform="rotate(-90 11.4 259.5)">Подп. и дата</text>
<text x="11.4" y="290" transform="rotate(-90 11.4 290)">Инв. № подл.</text>
<text x="230.4" y="290.4">Изм.</text>
<text x="238.3" y="290.4">Лист</text>
<text x="250.9" y="290.4">№ докум.</text>
<text x="272.1" y="290.4">Подп.</text>
<text x="285.7" y="290.5">Дата</text>
</g>
</svg>
